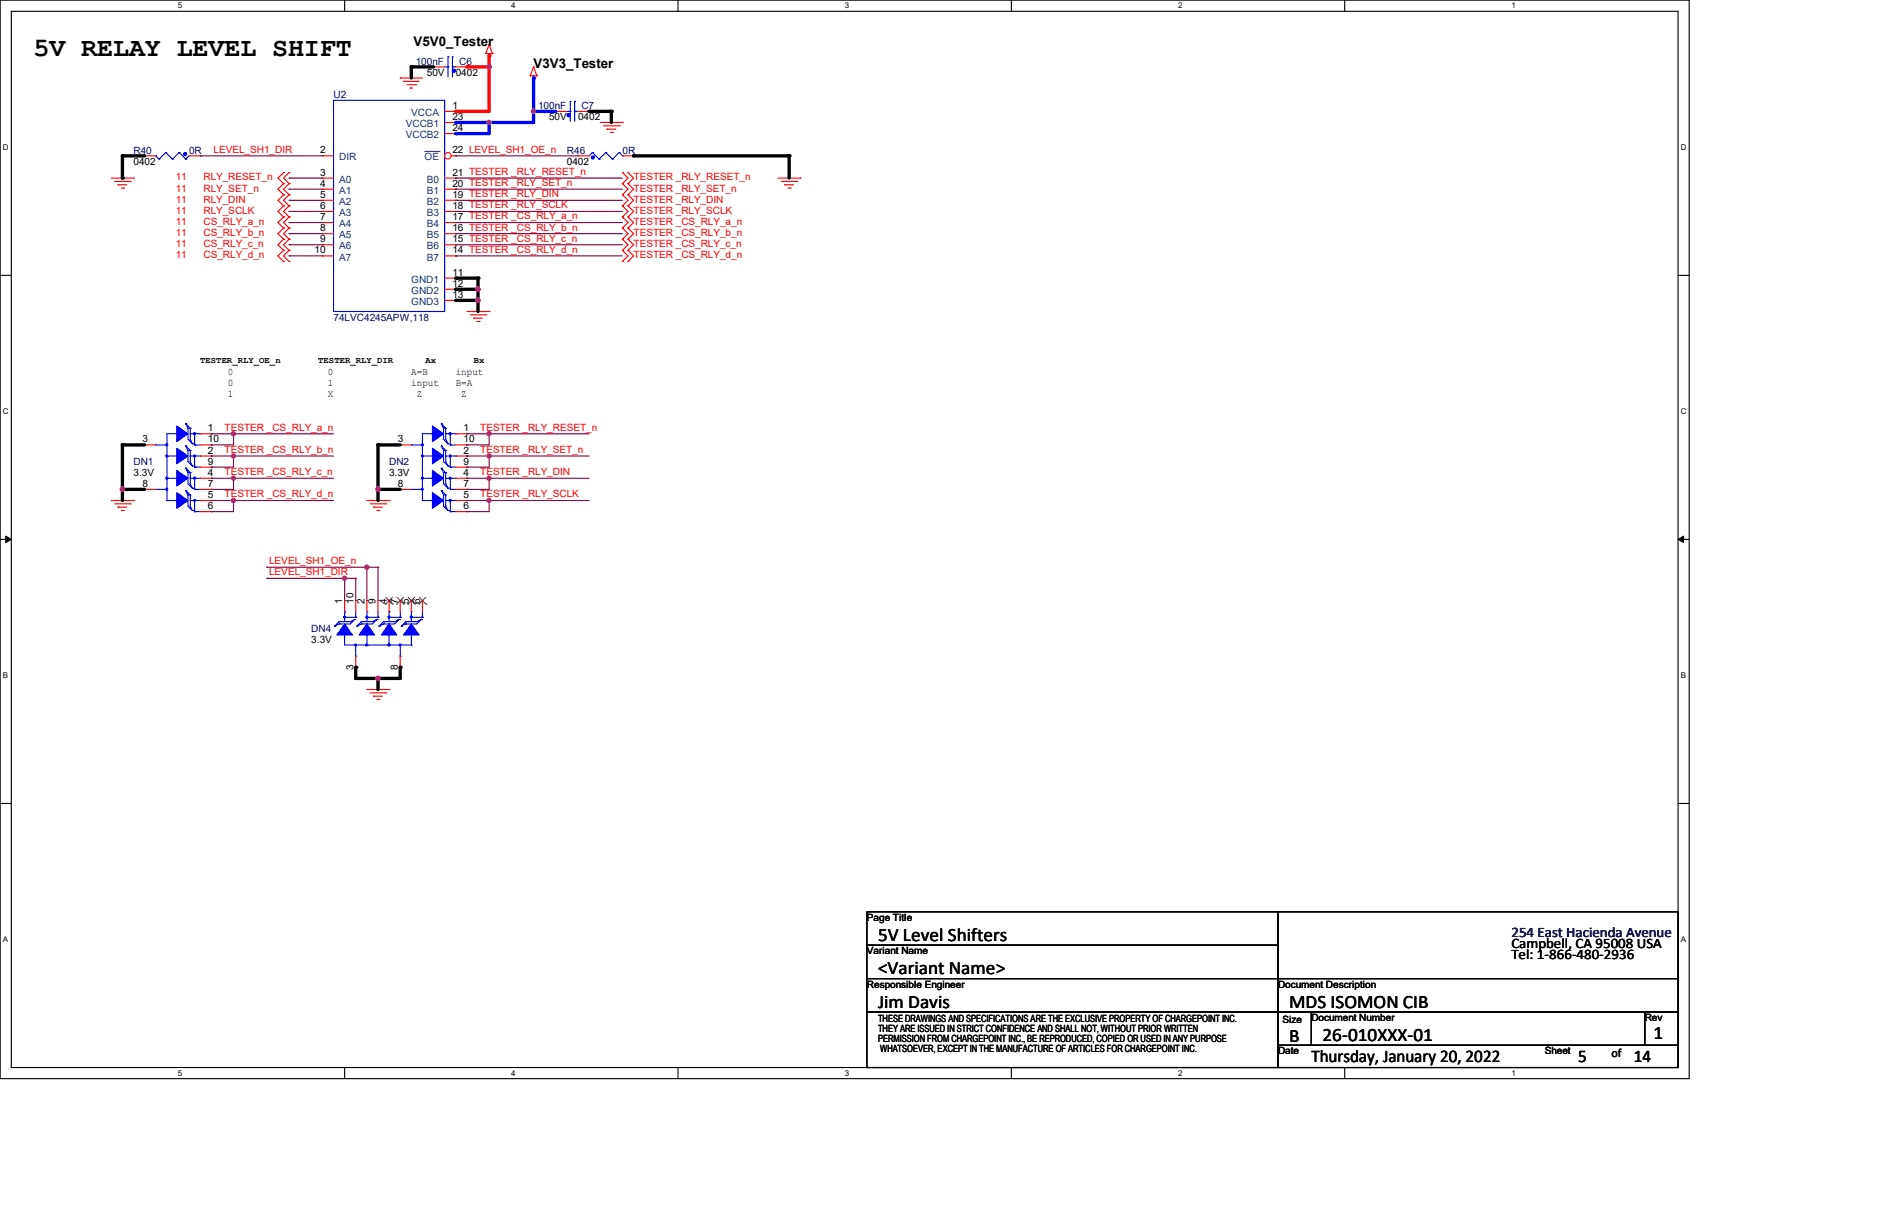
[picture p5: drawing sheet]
<svg xmlns="http://www.w3.org/2000/svg" width="432mm" height="279mm" viewBox="0 0 432 279" stroke-linecap="round" stroke-linejoin="round" font-family="sans-serif">
<path d="M0 0h386.1v246.4h-386.1zM2.6 2.6h381v241.3h-381z" fill="none" stroke="#000" stroke-width=".25"/>
<g fill="#fff">
<path d="M40.7 .3h1v2h-1z"/>
<path d="M40.7 244.1h1v2h-1z"/>
</g>
<path d="M78.8 0v2.6M78.8 243.9v2.5" fill="none" stroke="#000" stroke-width=".25"/>
<g fill="#fff">
<path d="M116.9 .3h1v2h-1z"/>
<path d="M116.9 244.1h1v2h-1z"/>
</g>
<path d="M155 0v2.6M155 243.9v2.5" fill="none" stroke="#000" stroke-width=".25"/>
<g fill="#fff">
<path d="M193.1 .3h1v2h-1z"/>
<path d="M193.1 244.1h1v2h-1z"/>
</g>
<path d="M231.2 0v2.6M231.2 243.9v2.5" fill="none" stroke="#000" stroke-width=".25"/>
<g fill="#fff">
<path d="M269.3 .3h1v2h-1z"/>
<path d="M269.3 244.1h1v2h-1z"/>
</g>
<path d="M307.4 0v2.6M307.4 243.9v2.5" fill="none" stroke="#000" stroke-width=".25"/>
<g fill="#fff">
<path d="M345.5 .3h1v2h-1z"/>
<path d="M345.5 244.1h1v2h-1z"/>
<path d="M.7 32.7h1.2v2h-1.2z"/>
<path d="M384.2 32.7h1.3v2h-1.3z"/>
<path d="M.7 93h1.2v2h-1.2z"/>
<path d="M384.2 93h1.3v2h-1.3z"/>
</g>
<path d="M0 62.9h2.6M383.6 62.9h2.5" fill="none" stroke="#000" stroke-width=".25"/>
<g fill="#fff">
<path d="M.7 153.4h1.2v2h-1.2z"/>
<path d="M384.2 153.4h1.2v2h-1.2z"/>
</g>
<path d="M0 123.2h2.6M383.6 123.2h2.5" fill="none" stroke="#000" stroke-width=".25"/>
<path d="M1.3 122.5l1.3 .7-1.3 .8zM383.6 123.2l1.3-.7v1.5z" fill="#000" stroke="#000" stroke-width=".23"/>
<g fill="#fff">
<path d="M.7 213.7h1.2v2h-1.2z"/>
<path d="M384.2 213.7h1.2v2h-1.2z"/>
</g>
<path d="M0 183.6h2.6M383.6 183.6h2.5M198.2 215.9h93.9v7.7h-93.9zM198.2 208.3h93.9v7.6h-93.9zM292.1 208.3h91.5v15.3h-91.5zM198.2 231.2h93.9v12.7h-93.9zM198.2 223.6h93.9v7.6h-93.9zM292.1 231.2h7.7v7.6h-7.7zM292.1 238.8h91.5v5.1h-91.5zM292.1 223.6h91.5v7.6h-91.5zM299.8 231.2h76.2v7.6h-76.2zM376 231.2h7.6v7.6h-7.6z" fill="none" stroke="#000" stroke-width=".25"/>
<g fill="none" stroke="#f00" stroke-width=".25">
<path d="M91.5 17.8h.1M91.5 17.8h5.1M92.2 18.6h.1M92.2 18.6h3.6M93 19.3h2M95 19.3h.1M99.1 15.3h.1M99.1 15.3h2.5M104.2 15.3h2.5M106.7 15.3h.1M111 12.2h.1M111 12.2h1.6"/>
<path d="M111.8 12.7h.1M111.8 10.2h.1M111.8 12.2v.5M111.8 10.2l.8 2M111.8 10.2l-.8 2M112.6 12.2h.1M121.2 17.3h.1M121.2 17.3h1.5M122 17.8h.1M122 15.3h.1M122 17.3v.5M122 15.3l-.8 2"/>
<path d="M122 15.3l.7 2M122.7 17.3h.1M64.8 39.4h.1M64.8 39.4l-1.3 1.3 1.3 1.3M66.1 39.4h.1M66.1 39.4l-1.3 1.3 1.3 1.3M93.8 20.1h.1M93.8 20.1h.5M127 25.4h.1M127 25.4h2.6M132.1 35.6h.1M132.1 35.6h2.6"/>
<path d="M132.1 25.4h2.6M134.7 25.4h.1M137.2 28h5.1M138 28.7h3.5M138.7 29.5h.1M138.7 29.5h2.1M139.5 30.3h.5M140 30.3h.1M141.5 28.7h.1M142.3 28h.1M142.3 39.4h.1M142.3 39.4l1.3 1.3-1.3 1.3"/>
<path d="M142.3 35.6h2.5M143.6 39.4h.1M143.6 39.4l1.2 1.3-1.2 1.3M144.8 35.6h.1M25.4 40.7h5.1M26.2 41.4h3.6M27 42.2h.1M27 42.2h2M27.7 43h.5M28.2 43h.1M29.8 41.4h.1M30.5 40.7h.1"/>
<path d="M64.8 44.5h.1M64.8 42h.1M64.8 47h.1M64.8 49.6h.1M64.8 52.1h.1M64.8 54.7h.1M64.8 57.2h.1M64.8 59.7h.1M64.8 42l-1.3 1.2 1.3 1.3M64.8 44.5l-1.3 1.3 1.3 1.2M64.8 47l-1.3 1.3 1.3 1.3M64.8 49.6l-1.3 1.2 1.3 1.3"/>
<path d="M64.8 52.1l-1.3 1.3 1.3 1.3M64.8 54.7l-1.3 1.2 1.3 1.3M64.8 57.2l-1.3 1.3 1.3 1.2M66.1 44.5h.1M66.1 42h.1M66.1 47h.1M66.1 49.6h.1M66.1 52.1h.1M66.1 54.7h.1M66.1 57.2h.1M66.1 59.7h.1M66.1 42l-1.3 1.2 1.3 1.3"/>
<path d="M66.1 44.5l-1.3 1.3 1.3 1.2M66.1 47l-1.3 1.3 1.3 1.3M66.1 49.6l-1.3 1.2 1.3 1.3M66.1 52.1l-1.3 1.3 1.3 1.3M66.1 54.7l-1.3 1.2 1.3 1.3M66.1 57.2l-1.3 1.3 1.3 1.2M142.3 59.7h.1M142.3 57.2h.1M142.3 54.7h.1M142.3 52.1h.1M142.3 49.6h.1M142.3 47h.1"/>
<path d="M142.3 44.5h.1M142.3 42h.1M142.3 57.2l1.3 1.3-1.3 1.2M142.3 54.7l1.3 1.2-1.3 1.3M142.3 52.1l1.3 1.3-1.3 1.3M142.3 49.6l1.3 1.2-1.3 1.3M142.3 47l1.3 1.3-1.3 1.3M142.3 44.5l1.3 1.3-1.3 1.2M142.3 42l1.3 1.2-1.3 1.3M143.6 59.7h.1M143.6 57.2h.1M143.6 54.7h.1"/>
<path d="M143.6 52.1h.1M143.6 49.6h.1M143.6 47h.1M143.6 44.5h.1M143.6 42h.1M143.6 57.2l1.2 1.3-1.2 1.2M143.6 54.7l1.2 1.2-1.2 1.3M143.6 52.1l1.2 1.3-1.2 1.3M143.6 49.6l1.2 1.2-1.2 1.3M143.6 47l1.2 1.3-1.2 1.3M143.6 44.5l1.2 1.3-1.2 1.2M143.6 42l1.2 1.2-1.2 1.3"/>
<path d="M177.8 40.7h5.1M178.6 41.4h3.6M179.4 42.2h.1M179.4 42.2h2M180.1 43h.5M180.6 43h.1M182.2 41.4h.1M182.9 40.7h.1M106.7 71.2h5.1M107.5 71.9h3.5M108.2 72.7h.1M108.2 72.7h2.1"/>
<path d="M109 73.4h.5M109.5 73.4h.1M111 71.9h.1M111.8 71.2h.1M25.4 114.3h5.1M26.2 115.1h3.6M27 115.9h.1M27 115.9h2M27.7 116.6h.5M28.2 116.6h.1M29.8 115.1h.1M30.5 114.3h.1"/>
<path d="M83.9 114.3h5M84.6 115.1h3.6M85.4 115.9h.1M85.4 115.9h2M86.1 116.6h.6M86.7 116.6h.1M88.2 115.1h.1M88.9 114.3h.1M78.8 137.2h.1M78.8 137.2v2.5M81.3 137.2h.1M81.3 137.2v2.5"/>
<path d="M83.9 137.2h.1M83.9 137.2v2.5M86.4 137.2h.1M86.4 137.2v2.5M88.9 137.2h.1M88.9 137.2v2.5M91.5 137.2h.1M91.5 137.2v2.5M94 137.2h.1M94 137.2v2.5M96.6 137.2h.1M96.6 137.2v2.5"/>
<path d="M81.3 152.4h.1M81.3 149.9v2.5M83.9 157.5h5M84.6 158.3h3.6M85.4 159h.1M85.4 159h2M86.1 159.8h.6M86.7 159.8h.1M88.2 158.3h.1M88.9 157.5h.1M91.5 152.4h.1M91.5 149.9v2.5"/>
</g>
<g fill="none" stroke="#00f" stroke-width=".25">
<path d="M101.6 15.3h.8M102.4 13h.1M102.4 15.3h.1M102.4 13v4.6M103.4 13h.1M103.4 15.3h.1M103.4 13v4.6M103.4 15.3h.8M76.2 22.9h25.4v48.3h-25.4zM129.6 25.4h.7M130.3 23.2h.1M130.3 25.4h.1"/>
<path d="M130.3 23.2v4.5M131.4 23.2h.1M131.4 25.4h.1M131.4 23.2v4.5M131.4 25.4h.7M135.4 34.8h.1M135.4 34.8l-.7 .8M135.4 34.8l1.5 1.6M136.9 36.4h.1M138.5 34.8h.1M138.5 34.8l-1.6 1.6M138.5 34.8l1.5 1.6"/>
<path d="M140 36.4h.1M141.5 34.8h.1M141.5 34.8l-1.5 1.6M141.5 34.8l.8 .8M142.3 35.6h.1M78.8 139.7h.1M78.8 139.7v2.3M81.3 139.7v1.3M83.9 139.7h.1M83.9 139.7v2.3M86.4 139.7v1.3M88.9 139.7h.1"/>
<path d="M88.9 139.7v2.3M91.5 139.7v1.3M94 139.7h.1M94 139.7v2.3M96.6 139.7v1.3M76.5 143h.1M77.5 142h.1M77.5 142.5h.1M77.5 142l-1 1M77.5 142.5l-1 .5M78.8 144.8h.1M78.8 144.8v2.6h15.2"/>
<path d="M78.8 141h2.5M81.1 141.5h.1M81.1 141.5l-1 .5h-2.6M81.1 141.5l-1 1h-2.6M81.3 149.9h.1M81.3 141h.1M81.3 147.4v2.5M81.6 143h.1M82.6 142h.1M82.6 142.5h.1M82.6 142.5l-1 .5M82.6 142l-1 1"/>
<path d="M83.9 144.8h.1M83.9 147.4h.1M83.9 144.8v2.6M83.9 141h2.5M86.1 141.5h.1M86.1 141.5l-1 .5h-2.5M86.1 141.5l-1 1h-2.5M86.4 141h.1M86.7 143h.1M87.7 142.5h.1M87.7 142h.1M87.7 142l-1 1"/>
<path d="M87.7 142.5l-1 .5M88.9 144.8h.1M88.9 147.4h.1M88.9 144.8v2.6M88.9 141h2.6M91.2 141.5h.1M91.2 141.5l-1 .5h-2.5M91.2 141.5l-1 1h-2.5M91.5 149.9h.1M91.5 141h.1M91.5 147.4v2.5M91.7 143h.1"/>
<path d="M92.8 142h.1M92.8 142.5h.1M92.8 142l-1.1 1M92.8 142.5l-1.1 .5M94 147.4h.1M94 144.8h.1M94 144.8v2.6M94 141h2.6M96.3 141.5h.1M96.3 141.5l-1 .5h-2.5M96.3 141.5l-1 1h-2.5M96.6 141h.1"/>
</g>
<g fill="#00f" stroke="#00f" stroke-width=".25">
<path d="M78.8 142.5l1.8 2.6h-3.6z" fill-rule="evenodd"/>
<path d="M83.9 142.5l1.7 2.6h-3.5z" fill-rule="evenodd"/>
<path d="M94 142.5l1.8 2.6h-3.6z" fill-rule="evenodd"/>
<path d="M88.9 142.5l1.8 2.6h-3.5z" fill-rule="evenodd"/>
<circle cx="135.5" cy="36" r=".36"/>
<circle cx="91.5" cy="147.3" r=".23"/>
<circle cx="81.3" cy="147.3" r=".23"/>
<circle cx="83.8" cy="147.3" r=".23"/>
<circle cx="88.9" cy="147.3" r=".23"/>
<circle cx="78.8" cy="141" r=".23"/>
<circle cx="83.8" cy="141" r=".23"/>
<circle cx="88.9" cy="141" r=".23"/>
<circle cx="94" cy="141" r=".23"/>
<circle cx="129.9" cy="26.3" r=".36"/>
<circle cx="103.8" cy="16.2" r=".36"/>
</g>
<g fill="none" stroke="#804000" stroke-width=".23">
<path d="M88.1 138h.1M88.2 136.4l1.5 1.6M89.7 136.4l-1.6 1.6M89.7 138h.1M90.7 138h.1M90.7 136.4l1.6 1.6M92.2 136.4l-1.5 1.6M92.3 138h.1M93.2 138h.1M93.3 136.4l1.5 1.6M94.8 136.4l-1.6 1.6M94.8 138h.1"/>
<path d="M95.8 138h.1M95.8 136.4l1.6 1.6M97.3 136.4l-1.5 1.6M97.4 138h.1"/>
</g>
<circle cx="102.4" cy="35.6" r=".74" fill="#fff" stroke="#f00" stroke-width=".25"/>
<g fill="none" stroke="#f00" stroke-width=".25">
<path d="M33.1 35.6h.1M33.1 35.6h2.5M43.2 35.6h2.6M45.8 35.6h.1M73.7 35.6h.1M73.7 35.6h2.5M101.6 28h2.6M101.6 30.5h2.6M101.6 25.4h2.6M103.2 35.6h1M104.2 35.6h.1M104.2 28h.1"/>
<path d="M104.2 30.5h.1M104.2 25.4h.1M73.7 40.7h.1M73.7 43.2h.1M73.7 45.8h.1M73.7 48.3h.1M73.7 50.8h.1M73.7 58.5h.1M73.7 53.4h.1M73.7 55.9h.1M73.7 40.7h2.5M73.7 43.2h2.5"/>
<path d="M73.7 45.8h2.5M73.7 48.3h2.5M73.7 50.8h2.5M73.7 58.5h2.5M73.7 53.4h2.5M73.7 55.9h2.5M101.6 40.7h2.6M101.6 43.2h2.6M101.6 45.8h2.6M101.6 48.3h2.6M101.6 50.8h2.6M101.6 58.5h2.6"/>
<path d="M101.6 53.4h2.6M101.6 55.9h2.6M104.2 53.4h.1M104.2 55.9h.1M104.2 58.5h.1M104.2 48.3h.1M104.2 43.2h.1M104.2 50.8h.1M104.2 45.8h.1M104.2 40.7h.1M101.6 63.5h2.6M101.6 66.1h2.6"/>
<path d="M101.6 68.6h2.6M104.2 63.5h.1M104.2 66.1h.1M104.2 68.6h.1M45.8 99.1h2.5M48.3 99.1h.1M104.2 99.1h2.5M106.7 99.1h.1M33.1 101.6h.1M33.1 111.8h.1M33.1 101.6h2.5M33.1 111.8h2.5"/>
<path d="M45.8 101.6h2.5M45.8 104.2h2.5M45.8 109.3h2.5M45.8 114.3h2.5M45.8 116.9h2.5M45.8 111.8h2.5M45.8 106.7h2.5M48.3 104.2h.1M48.3 109.3h.1M48.3 114.3h.1M48.3 116.9h.1M48.3 111.8h.1"/>
<path d="M48.3 106.7h.1M48.3 101.6h.1M91.5 101.6h.1M91.5 111.8h.1M91.5 101.6h2.5M91.5 111.8h2.5M104.2 101.6h2.5M104.2 104.2h2.5M104.2 109.3h2.5M104.2 114.3h2.5M104.2 116.9h2.5M104.2 111.8h2.5"/>
<path d="M104.2 106.7h2.5M106.7 104.2h.1M106.7 109.3h.1M106.7 114.3h.1M106.7 116.9h.1M106.7 111.8h.1M106.7 106.7h.1M106.7 101.6h.1"/>
</g>
<path d="M97.1 34.6h3.3M100.4 34.6h.1" fill="none" stroke="#004080" stroke-width=".23"/>
<g fill="none" stroke="#00f" stroke-width=".25">
<path d="M35.6 35.6h.1M35.6 35.6l.8 .8M36.4 36.4h.1M37.9 34.8h.1M37.9 34.8l1.5 1.6M37.9 34.8l-1.5 1.6M39.4 36.4h.1M40.9 34.8h.1M40.9 34.8l1.6 1.6M40.9 34.8l-1.5 1.6M42.5 36.4h.1M43.2 35.6l-.7 .8"/>
<path d="M40.7 99.1h.1M40.7 99.1h-2.6v15.2M42.5 96.8h.1M42.5 96.8l1 1M42.5 96.8l.5 1M43 97.8h.1M43 97.8v2.6l1 1M43.5 97.8h.1M43.5 99.1h2.3M43.5 97.8v2.6l.5 1M44.5 99.1v2.5M45.8 99.1h.1"/>
<path d="M99.1 99.1h.1M99.1 99.1h-2.5v15.2M100.9 96.8h.1M100.9 96.8l1 1M100.9 96.8l.5 1M101.4 97.8h.1M101.4 97.8v2.6l1 1M101.9 97.8h.1M101.9 97.8v2.6l.5 1M101.9 99.1h2.3M102.9 99.1v2.5M104.2 99.1h.1"/>
<path d="M35.6 101.6h.1M35.6 111.8h.1M35.6 101.6h2.5M35.6 111.8h2.5M38.1 104.2h.1M38.1 114.3h.1M38.1 109.3h.1M38.1 104.2h2.6M38.1 114.3h2.6M38.1 109.3h2.6M40.7 104.2h.1M40.7 109.3h.1"/>
<path d="M40.7 114.3h.1M42.5 101.9h.1M42.5 112.1h.1M42.5 107h.1M42.5 101.9l.5 1M42.5 101.9l1 1M42.5 112.1l1 1M42.5 112.1l.5 1M42.5 107l1 1M42.5 107l.5 1M43 102.9h.1M43 108h.1"/>
<path d="M43 113.1h.1M43 102.9v2.6l1 1M43 108v2.5l1 1M43 113.1v2.5l1 1M43.5 102.9h.1M43.5 113.1h.1M43.5 108h.1M43.5 104.2h2.3M43.5 114.3h2.3M43.5 109.3h2.3M43.5 102.9v2.6l.5 1M43.5 108v2.5l.5 1"/>
<path d="M43.5 113.1v2.5l.5 1M44 101.4h.1M44 106.5h.1M44 111.5h.1M44 116.6h.1M44.5 101.6h.1M44.5 106.7h.1M44.5 111.8h.1M44.5 116.9h.1M44.5 101.6h1.3M44.5 111.8h1.3M44.5 106.7h1.3"/>
<path d="M44.5 116.9h1.3M44.5 104.2v2.5M44.5 109.3v2.5M44.5 114.3v2.6M45.8 104.2h.1M45.8 114.3h.1M45.8 109.3h.1M94 101.6h.1M94 111.8h.1M94 101.6h2.6M94 111.8h2.6M96.6 104.2h.1"/>
<path d="M96.6 114.3h.1M96.6 109.3h.1M96.6 104.2h2.5M96.6 114.3h2.5M96.6 109.3h2.5M99.1 104.2h.1M99.1 109.3h.1M99.1 114.3h.1M100.9 101.9h.1M100.9 112.1h.1M100.9 107h.1M100.9 101.9l.5 1"/>
<path d="M100.9 101.9l1 1M100.9 112.1l1 1M100.9 112.1l.5 1M100.9 107l1 1M100.9 107l.5 1M101.4 102.9h.1M101.4 108h.1M101.4 113.1h.1M101.4 102.9v2.6l1 1M101.4 108v2.5l1 1M101.4 113.1v2.5l1 1M101.9 102.9h.1"/>
<path d="M101.9 113.1h.1M101.9 108h.1M101.9 102.9v2.6l.5 1M101.9 108v2.5l.5 1M101.9 113.1v2.5l.5 1M101.9 104.2h2.3M101.9 114.3h2.3M101.9 109.3h2.3M102.4 101.4h.1M102.4 106.5h.1M102.4 111.5h.1M102.4 116.6h.1"/>
<path d="M102.9 101.6h.1M102.9 106.7h.1M102.9 111.8h.1M102.9 116.9h.1M102.9 101.6h1.3M102.9 111.8h1.3M102.9 104.2v2.5M102.9 109.3v2.5M102.9 114.3v2.6M102.9 106.7h1.3M102.9 116.9h1.3M104.2 104.2h.1"/>
<path d="M104.2 114.3h.1M104.2 109.3h.1"/>
</g>
<g fill="#00f" stroke="#00f" stroke-width=".25">
<path d="M98.8 97.3l2.6 1.8-2.6 1.8z" fill-rule="evenodd"/>
<path d="M98.8 102.4l2.6 1.8-2.6 1.8z" fill-rule="evenodd"/>
<path d="M98.8 112.6l2.6 1.7-2.6 1.8z" fill-rule="evenodd"/>
<path d="M98.8 107.5l2.6 1.8-2.6 1.7z" fill-rule="evenodd"/>
<path d="M40.4 97.3l2.6 1.8-2.6 1.8z" fill-rule="evenodd"/>
<path d="M40.4 102.4l2.6 1.8-2.6 1.8z" fill-rule="evenodd"/>
<path d="M40.4 112.6l2.6 1.7-2.6 1.8z" fill-rule="evenodd"/>
<path d="M40.4 107.5l2.6 1.8-2.6 1.7z" fill-rule="evenodd"/>
<circle cx="96.5" cy="111.8" r=".23"/>
<circle cx="96.5" cy="101.6" r=".23"/>
<circle cx="96.5" cy="104.2" r=".23"/>
<circle cx="96.5" cy="109.2" r=".23"/>
<circle cx="102.9" cy="99.1" r=".23"/>
<circle cx="102.9" cy="104.2" r=".23"/>
<circle cx="102.9" cy="109.2" r=".23"/>
<circle cx="102.9" cy="114.3" r=".23"/>
<circle cx="38.1" cy="111.8" r=".23"/>
<circle cx="38.1" cy="101.6" r=".23"/>
<circle cx="38.1" cy="104.2" r=".23"/>
<circle cx="38.1" cy="109.2" r=".23"/>
<circle cx="44.5" cy="99.1" r=".23"/>
<circle cx="44.5" cy="104.2" r=".23"/>
<circle cx="44.5" cy="109.2" r=".23"/>
<circle cx="44.5" cy="114.3" r=".23"/>
<circle cx="42.3" cy="35.2" r=".36"/>
</g>
<path d="M111.8 12.7v2.6" fill="none" stroke="#f00" stroke-width=".76"/>
<circle cx="111.8" cy="12.7" r=".38" fill="#f00"/>
<circle cx="111.8" cy="15.3" r=".49" fill="#f0f" stroke="#f0f" stroke-width=".25"/>
<path d="M111.8 15.3v10.1" fill="none" stroke="#f00" stroke-width=".76"/>
<circle cx="111.8" cy="15.3" r=".38" fill="#f00"/>
<path d="M106.7 15.3h5.1" fill="none" stroke="#f00" stroke-width=".76"/>
<circle cx="106.7" cy="15.3" r=".38" fill="#f00"/>
<path d="M99.1 15.3h-5.1v2.5" fill="none" stroke="#000" stroke-width=".76"/>
<circle cx="94" cy="15.3" r=".38" fill="#000"/>
<path d="M122 17.8v7.6" fill="none" stroke="#00f" stroke-width=".76"/>
<circle cx="122" cy="17.8" r=".38" fill="#00f"/>
<circle cx="121.9" cy="25.4" r=".49" fill="#f0f" stroke="#f0f" stroke-width=".25"/>
<path d="M104.2 25.4h7.6" fill="none" stroke="#f00" stroke-width=".76"/>
<circle cx="104.2" cy="25.4" r=".38" fill="#f00"/>
<path d="M134.7 25.4h5v2.6" fill="none" stroke="#000" stroke-width=".76"/>
<g fill="#000">
<circle cx="134.7" cy="25.4" r=".38"/>
<circle cx="139.7" cy="25.4" r=".38"/>
</g>
<path d="M111.8 28h10.2" fill="none" stroke="#00f" stroke-width=".76"/>
<circle cx="111.8" cy="28" r=".38" fill="#00f"/>
<circle cx="111.8" cy="28" r=".49" fill="#f0f" stroke="#f0f" stroke-width=".25"/>
<path d="M111.8 28v2.5" fill="none" stroke="#00f" stroke-width=".76"/>
<circle cx="111.8" cy="28" r=".38" fill="#00f"/>
<path d="M104.2 28h7.6" fill="none" stroke="#00f" stroke-width=".76"/>
<circle cx="104.2" cy="28" r=".38" fill="#00f"/>
<path d="M104.2 30.5h7.6" fill="none" stroke="#00f" stroke-width=".76"/>
<circle cx="104.2" cy="30.5" r=".38" fill="#00f"/>
<g fill="none" stroke="#800040" stroke-width=".25">
<path d="M104.2 35.6h.1M104.2 35.6h27.9M66.1 40.7h.1M66.1 43.2h.1M66.1 45.8h.1M66.1 48.3h.1M66.1 50.8h.1M66.1 53.4h.1M66.1 55.9h.1M66.1 58.5h.1M66.1 40.7h7.6M66.1 43.2h7.6"/>
<path d="M66.1 45.8h7.6M66.1 48.3h7.6M66.1 50.8h7.6M66.1 53.4h7.6M66.1 55.9h7.6M66.1 58.5h7.6M104.2 40.7h.1M104.2 43.2h.1M104.2 45.8h.1M104.2 48.3h.1M104.2 50.8h.1M104.2 55.9h.1"/>
<path d="M104.2 58.5h.1M104.2 40.7h38.1M104.2 43.2h38.1M104.2 45.8h38.1M104.2 48.3h38.1M104.2 50.8h38.1M104.2 55.9h38.1M104.2 58.5h38.1"/>
</g>
<path d="M28 35.6v5.1M180.4 35.6v5.1M104.2 63.5h5.1v5.1M104.2 66.1h5.1" fill="none" stroke="#000" stroke-width=".76"/>
<g fill="#000">
<circle cx="180.4" cy="35.6" r=".38"/>
<circle cx="28" cy="40.7" r=".38"/>
<circle cx="104.2" cy="63.5" r=".38"/>
<circle cx="104.2" cy="66.1" r=".38"/>
<circle cx="109.3" cy="66.1" r=".38"/>
<circle cx="109.3" cy="63.5" r=".38"/>
</g>
<g fill="#f0f" stroke="#f0f" stroke-width=".25">
<circle cx="109.2" cy="66.1" r=".49"/>
<circle cx="109.2" cy="68.6" r=".49"/>
</g>
<path d="M122 25.4h5" fill="none" stroke="#00f" stroke-width=".76"/>
<circle cx="122" cy="25.4" r=".38" fill="#00f"/>
<path d="M122 25.4v2.6" fill="none" stroke="#00f" stroke-width=".76"/>
<circle cx="122" cy="25.4" r=".38" fill="#00f"/>
<path d="M28 35.6h5.1M144.8 35.6h35.6M104.2 68.6h5.1v2.6M28 111.8h5.1M33.1 101.6h-5.1v12.7M86.4 111.8h5.1M91.5 101.6h-5.1v12.7M81.3 152.4v2.6h10.2v-2.6M86.4 155v2.5" fill="none" stroke="#000" stroke-width=".76"/>
<g fill="#000">
<circle cx="28" cy="35.6" r=".38"/>
<circle cx="144.8" cy="35.6" r=".38"/>
<circle cx="104.2" cy="68.6" r=".38"/>
<circle cx="109.3" cy="68.6" r=".38"/>
<circle cx="28" cy="111.8" r=".38"/>
<circle cx="28" cy="101.6" r=".38"/>
<circle cx="86.4" cy="101.6" r=".38"/>
<circle cx="86.4" cy="111.8" r=".38"/>
<circle cx="81.3" cy="152.4" r=".38"/>
<circle cx="81.3" cy="155" r=".38"/>
<circle cx="86.4" cy="155" r=".38"/>
<circle cx="91.5" cy="152.4" r=".38"/>
</g>
<g fill="none" stroke="#800040" stroke-width=".25">
<path d="M45.8 35.6h.1M45.8 35.6h27.9M104.2 53.4h.1M104.2 53.4h38.1M48.3 99.1h.1M48.3 99.1h27.9M53.4 99.1h.1M53.4 99.1v2.5h-5.1M106.7 99.1h.1M106.7 99.1h28M111.8 99.1h.1M111.8 99.1v2.5h-5.1"/>
<path d="M48.3 101.6h.1M48.3 104.2h.1M48.3 106.7h.1M48.3 109.3h.1M48.3 111.8h.1M48.3 114.3h.1M48.3 116.9h.1M48.3 104.2h27.9M48.3 109.3h27.9M48.3 114.3h27.9M53.4 104.2h.1M53.4 109.3h.1"/>
<path d="M53.4 114.3h.1M53.4 104.2v2.5h-5.1M53.4 109.3v2.5h-5.1M53.4 114.3v2.6h-5.1M106.7 101.6h.1M106.7 104.2h.1M106.7 106.7h.1M106.7 109.3h.1M106.7 111.8h.1M106.7 114.3h.1M106.7 116.9h.1M106.7 104.2h28"/>
<path d="M106.7 109.3h28M106.7 114.3h28M111.8 104.2h.1M111.8 109.3h.1M111.8 114.3h.1M111.8 104.2v2.5h-5.1M111.8 109.3v2.5h-5.1M111.8 114.3v2.6h-5.1M61 129.6h.1M61 132.1h.1M61 129.6h25.4M61 132.1h20.3"/>
<path d="M78.8 132.1h.1M78.8 132.1v5.1M81.3 132.1h.1M81.3 132.1v5.1M83.9 129.6h.1M83.9 129.6v7.6M86.4 129.6h.1M86.4 129.6v7.6"/>
</g>
<g fill="#f0f" stroke="#f0f" stroke-width=".25">
<circle cx="111.8" cy="104.2" r=".49"/>
<circle cx="111.8" cy="109.2" r=".49"/>
<circle cx="86.4" cy="111.8" r=".49"/>
<circle cx="111.8" cy="114.3" r=".49"/>
<circle cx="111.8" cy="99.1" r=".49"/>
<circle cx="78.8" cy="132.1" r=".49"/>
<circle cx="86.4" cy="155" r=".49"/>
<circle cx="83.8" cy="129.6" r=".49"/>
<circle cx="53.4" cy="99.1" r=".49"/>
<circle cx="53.4" cy="104.2" r=".49"/>
<circle cx="53.4" cy="109.2" r=".49"/>
<circle cx="28" cy="111.8" r=".49"/>
<circle cx="53.4" cy="114.3" r=".49"/>
<circle cx="111.8" cy="15.3" r=".49"/>
<circle cx="121.9" cy="25.4" r=".49"/>
<circle cx="111.8" cy="28" r=".49"/>
<circle cx="109.2" cy="66.1" r=".49"/>
<circle cx="109.2" cy="68.6" r=".49"/>
</g>
<text font-size="6.1" x="7.7" y="12.8">5V RELAY LEVEL SHIFT</text>
<g font-size="4.3">
<text x="200.7" y="215">5V Level Shifters</text>
<text x="200.7" y="222.6">&lt;Variant Name&gt;</text>
<text x="200.7" y="230.2">Jim Davis</text>
<text x="294.7" y="230.2">MDS ISOMON CIB</text>
<text x="294.7" y="238.1">B</text>
<text x="302.3" y="237.8">26-010XXX-01</text>
<text x="378" y="237.3">1</text>
</g>
<g font-size="4.1">
<text x="299.8" y="242.7">Thursday, January 20, 2022</text>
<text x="360.7" y="242.7">5</text>
<text x="373.4" y="242.7">14</text>
</g>
<text font-size="3.3" fill="#000040" x="345.5" y="214">254 East Hacienda Avenue</text>
<g font-size="3.3">
<text x="345.5" y="216.5">Campbell, CA 95008 USA</text>
<text x="345.5" y="219.1">Tel: 1-866-480-2936</text>
</g>
<g font-size="3">
<text x="94.5" y="10.5">V5V0_Tester</text>
<text x="122" y="15.6">V3V3_Tester</text>
</g>
<text font-size="2.8" x="368.3" y="241.5">of</text>
<g font-size="2.3" fill="#000080">
<text x="95" y="14.8">100nF</text>
<text x="104.9" y="14.8">C6</text>
<text x="76.2" y="22.4">U2</text>
<text x="123" y="25">100nF</text>
<text x="132.9" y="25">C7</text>
<text x="30.5" y="35.1">R40</text>
<text x="43.2" y="35.1">0R</text>
<text x="129.6" y="35.1">R46</text>
<text x="142.3" y="35.1">0R</text>
<text x="76.2" y="73.2">74LVC4245APW,118</text>
<text x="30.5" y="106.3">DN1</text>
<text x="88.9" y="106.3">DN2</text>
<text x="71.2" y="144.4">DN4</text>
</g>
<g font-size="2.3">
<text x="97.6" y="17.4">50V</text>
<text x="104.2" y="17.4">0402</text>
<text x="103.4" y="27.4">23</text>
<text x="103.4" y="30">24</text>
<text x="103.4" y="24.9">1</text>
<text x="125.5" y="27.5">50V</text>
<text x="132.1" y="27.5">0402</text>
<text x="73.2" y="35.1">2</text>
<text x="103.4" y="35.1">22 LEVEL_SH1_OE_n</text>
<text x="30.5" y="37.7">0402</text>
<text x="73.2" y="40.1">3</text>
<text x="103.4" y="40.1">21 TESTER _RLY_RESET_n</text>
<text x="129.6" y="37.7">0402</text>
<text x="73.2" y="42.7">4</text>
<text x="73.2" y="45.2">5</text>
<text x="73.2" y="47.8">6</text>
<text x="103.4" y="47.8">18 TESTER _RLY_SCLK</text>
<text x="103.4" y="42.7">20 TESTER _RLY_SET_n</text>
<text x="103.4" y="45.2">19 TESTER _RLY_DIN</text>
<text x="73.2" y="50.3">7</text>
<text x="73.2" y="52.8">8</text>
<text x="103.4" y="52.8">16 TESTER _CS_RLY_b_n</text>
<text x="103.4" y="50.3">17 TESTER _CS_RLY_a_n</text>
<text x="71.9" y="57.9">10</text>
<text x="73.2" y="55.4">9</text>
<text x="103.4" y="55.4">15 TESTER _CS_RLY_c_n</text>
<text x="103.4" y="57.9">14 TESTER _CS_RLY_d_n</text>
<text x="103.4" y="63">11</text>
<text x="103.4" y="65.5">12</text>
<text x="103.4" y="68.1">13</text>
<text x="52.1" y="88.3">0</text>
<text x="52.1" y="85.7">0</text>
<text x="75" y="88.3">1</text>
<text x="75" y="85.7">0</text>
<text x="94" y="88.3">input</text>
<text x="94" y="85.7">A=B</text>
<text x="104.2" y="85.7">input</text>
<text x="104.2" y="88.3">B=A</text>
<text x="52.1" y="90.8">1</text>
<text x="75" y="90.8">X</text>
<text x="95.3" y="90.8">Z</text>
<text x="105.5" y="90.8">Z</text>
<text x="32.6" y="101.1">3</text>
<text x="47.5" y="98.6">1</text>
<text x="47.5" y="101.1">10</text>
<text x="91" y="101.1">3</text>
<text x="106" y="98.6">1</text>
<text x="106" y="101.1">10</text>
<text x="47.5" y="103.6">2</text>
<text x="47.5" y="106.2">9</text>
<text x="106" y="103.6">2</text>
<text x="106" y="106.2">9</text>
<text x="30.5" y="108.8">3.3V</text>
<text x="32.6" y="111.3">8</text>
<text x="47.5" y="108.7">4</text>
<text x="47.5" y="113.8">5</text>
<text x="47.5" y="111.3">7</text>
<text x="88.9" y="108.8">3.3V</text>
<text x="91" y="111.3">8</text>
<text x="106" y="108.7">4</text>
<text x="106" y="113.8">5</text>
<text x="106" y="111.3">7</text>
<text x="47.5" y="116.3">6</text>
<text x="106" y="116.3">6</text>
<text x="78.2" y="138" transform="rotate(-90 78.2 138)">1</text>
<text x="80.8" y="138" transform="rotate(-90 80.8 138)">10</text>
<text x="83.3" y="138" transform="rotate(-90 83.3 138)">2</text>
<text x="85.9" y="138" transform="rotate(-90 85.9 138)">9</text>
<text x="88.4" y="138" transform="rotate(-90 88.4 138)">4</text>
<text x="90.9" y="138" transform="rotate(-90 90.9 138)">7</text>
<text x="93.5" y="138" transform="rotate(-90 93.5 138)">5</text>
<text x="96" y="138" transform="rotate(-90 96 138)">6</text>
<text x="71.2" y="146.9">3.3V</text>
<text x="80.8" y="153" transform="rotate(-90 80.8 153)">3</text>
<text x="90.9" y="153" transform="rotate(-90 90.9 153)">8</text>
<text x="198.2" y="210.4">Page Title</text>
<text x="198.2" y="218">Variant Name</text>
<text x="198.2" y="225.6">Responsible Engineer</text>
<text x="292.1" y="225.6">Document Description</text>
<text x="200.7" y="233.4">THESE DRAWINGS AND SPECIFICATIONS ARE THE EXCLUSIVE PROPERTY OF CHARGEPOINT INC.</text>
<text x="293.2" y="233.8">Size</text>
<text x="299.8" y="233.3">Document Number</text>
<text x="376" y="233.3">Rev</text>
<text x="200.7" y="235.7">THEY ARE ISSUED IN STRICT CONFIDENCE AND SHALL NOT, WITHOUT PRIOR WRITTEN</text>
<text x="200.7" y="238">PERMISSION FROM CHARGEPOINT INC., BE REPRODUCED, COPIED OR USED IN ANY PURPOSE</text>
<text x="201.2" y="240.4">WHATSOEVER, EXCEPT IN THE MANUFACTURE OF ARTICLES FOR CHARGEPOINT INC.</text>
<text x="292.1" y="240.9">Date</text>
<text x="353.1" y="240.9">Sheet</text>
</g>
<g font-size="2.3" fill="#004080">
<text x="92.8" y="29">VCCB1</text>
<text x="94" y="26.5">VCCA</text>
<text x="92.8" y="31.6">VCCB2</text>
<text x="77.5" y="36.7">DIR</text>
<text x="77.5" y="41.7">A0</text>
<text x="97.1" y="36.7">OE</text>
<text x="97.6" y="41.7">B0</text>
<text x="77.5" y="44.3">A1</text>
<text x="77.5" y="46.8">A2</text>
<text x="97.6" y="44.3">B1</text>
<text x="97.6" y="46.8">B2</text>
<text x="77.5" y="49.4">A3</text>
<text x="77.5" y="51.9">A4</text>
<text x="97.6" y="49.4">B3</text>
<text x="97.6" y="51.9">B4</text>
<text x="77.5" y="59.5">A7</text>
<text x="77.5" y="54.4">A5</text>
<text x="77.5" y="57">A6</text>
<text x="97.6" y="54.4">B5</text>
<text x="97.6" y="57">B6</text>
<text x="97.6" y="59.5">B7</text>
<text x="94" y="64.6">GND1</text>
<text x="94" y="67.1">GND2</text>
<text x="94" y="69.7">GND3</text>
</g>
<g font-size="2.3" fill="#f00">
<text x="48.8" y="34.9">LEVEL_SH1_DIR</text>
<text x="40.2" y="41.2">11</text>
<text x="46.5" y="41.2">RLY_RESET_n</text>
<text x="144.8" y="41.2">TESTER _RLY_RESET_n</text>
<text x="40.2" y="43.8">11</text>
<text x="40.2" y="46.3">11</text>
<text x="46.5" y="43.8">RLY_SET_n</text>
<text x="46.5" y="46.3">RLY_DIN</text>
<text x="144.8" y="46.3">TESTER _RLY_DIN</text>
<text x="144.8" y="43.8">TESTER _RLY_SET_n</text>
<text x="40.2" y="48.9">11</text>
<text x="40.2" y="51.4">11</text>
<text x="40.2" y="53.9">11</text>
<text x="46.5" y="48.9">RLY_SCLK</text>
<text x="46.5" y="51.4">CS_RLY_a_n</text>
<text x="46.5" y="53.9">CS_RLY_b_n</text>
<text x="144.8" y="53.9">TESTER _CS_RLY_b_n</text>
<text x="144.8" y="51.4">TESTER _CS_RLY_a_n</text>
<text x="144.8" y="48.9">TESTER _RLY_SCLK</text>
<text x="40.2" y="56.5">11</text>
<text x="40.2" y="59">11</text>
<text x="46.5" y="56.5">CS_RLY_c_n</text>
<text x="46.5" y="59">CS_RLY_d_n</text>
<text x="144.8" y="59">TESTER _CS_RLY_d_n</text>
<text x="144.8" y="56.5">TESTER _CS_RLY_c_n</text>
<text x="51.4" y="98.4">TESTER _CS_RLY_a_n</text>
<text x="109.8" y="98.4">TESTER _RLY_RESET_n</text>
<text x="51.4" y="103.5">TESTER _CS_RLY_b_n</text>
<text x="109.8" y="103.5">TESTER _RLY_SET_n</text>
<text x="51.4" y="108.5">TESTER _CS_RLY_c_n</text>
<text x="51.4" y="113.6">TESTER _CS_RLY_d_n</text>
<text x="109.8" y="108.5">TESTER _RLY_DIN</text>
<text x="109.8" y="113.6">TESTER _RLY_SCLK</text>
<text x="61.5" y="128.9">LEVEL_SH1_OE_n</text>
<text x="61.5" y="131.4">LEVEL_SH1_DIR</text>
</g>
<g font-size="2">
<text x="45.8" y="83">TESTER_RLY_OE_n</text>
<text x="72.7" y="83">TESTER_RLY_DIR</text>
<text x="97.3" y="83">Ax</text>
<text x="108.3" y="83">Bx</text>
</g>
<g font-size="1.8">
<text x="40.7" y="1.9">5</text>
<text x="116.9" y="1.9">4</text>
<text x="193.1" y="1.9">3</text>
<text x="269.3" y="1.9">2</text>
<text x="345.5" y="1.9">1</text>
<text x=".7" y="34.3">D</text>
<text x="384.2" y="34.3">D</text>
<text x=".7" y="94.7">C</text>
<text x="384.2" y="94.7">C</text>
<text x=".7" y="155">B</text>
<text x="384.2" y="155">B</text>
<text x=".7" y="215.3">A</text>
<text x="384.2" y="215.3">A</text>
<text x="40.7" y="245.7">5</text>
<text x="116.9" y="245.7">4</text>
<text x="193.1" y="245.7">3</text>
<text x="269.3" y="245.7">2</text>
<text x="345.5" y="245.7">1</text>
</g>
</svg>
